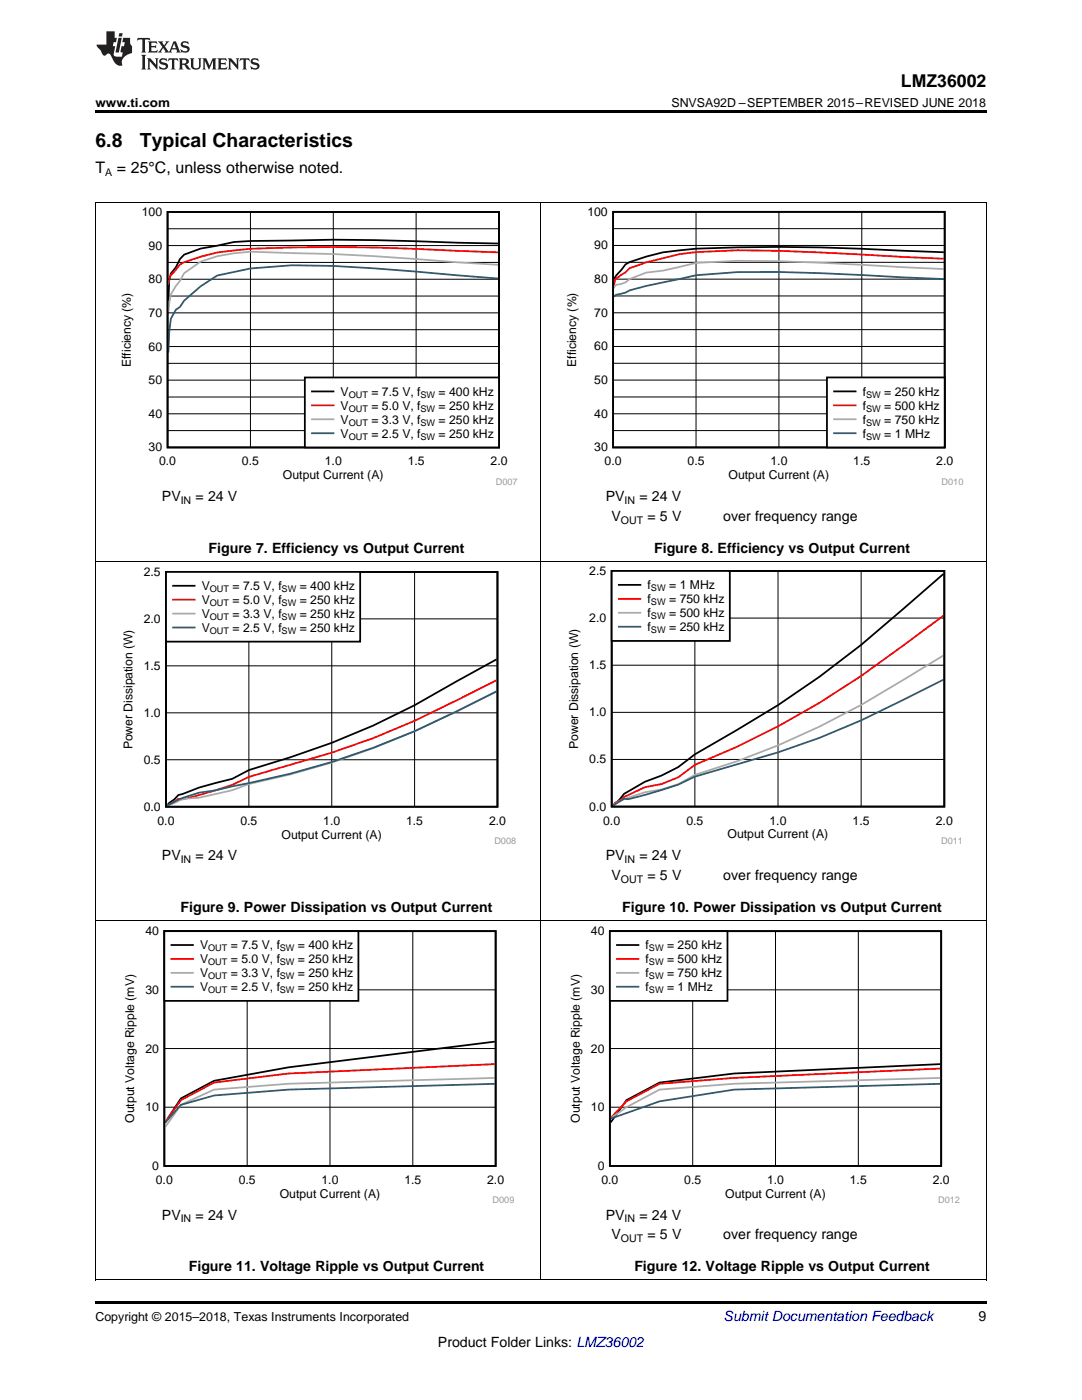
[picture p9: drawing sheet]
<svg xmlns="http://www.w3.org/2000/svg" width="216mm" height="279mm" viewBox="0 0 216 279" stroke-linecap="round" stroke-linejoin="round" font-family="sans-serif">
<path d="M19 255.4l.2 .1zM196.7 255.4l.1 .1zM19 259.7h177.8v.5h-177.8z" fill="#000"/>
<path d="M19.1 183.8v71.7M107.9 183.8v71.7M196.8 183.8v71.7M19 255.4h177.8" fill="none" stroke="#000" stroke-width=".2"/>
<path d="M24.4 184.9h78.2v55.2h-78.2z" fill-rule="evenodd" fill="#fff"/>
<path d="M32.8 185.8h66.1v46.9h-66.1zM98.7 207.9l-41.1 5.1-14.9 2.7-6.6 3.5-3.1 4.8" fill="none" stroke="#000" stroke-width=".35"/>
<path d="M32.8 197.5h66.1M49.3 185.8v46.9M65.8 185.8v46.9M82.4 185.8v46.9M32.8 209.3h66.1M32.8 221h66.1" fill="none" stroke="#000" stroke-width=".2"/>
<path d="M98.7 212.4l-41.1 1.8-14.9 1.9-6.6 3.5-3.1 4.4" fill="none" stroke="#f00" stroke-width=".35"/>
<path d="M98.7 215.1l-41.1 1.2-14.9 1.2-6.6 3-3.1 4.4" fill="none" stroke="#aaa" stroke-width=".35"/>
<path d="M98.7 216.3l-41.1 1.2-14.9 1.1-6.6 1.9-3.1 3.6" fill="none" stroke="#295c75" stroke-width=".35"/>
<path d="M32.8 185.8h38.7v13.9h-38.7z" fill-rule="evenodd" fill="#fff"/>
<path d="M32.8 185.8h38.7v13.9h-38.7zM34.2 188.6h4.3" fill="none" stroke="#000" stroke-width=".35"/>
<path d="M34.2 191.4h4.3" fill="none" stroke="#f00" stroke-width=".35"/>
<path d="M34.2 194.2h4.3" fill="none" stroke="#aaa" stroke-width=".35"/>
<path d="M34.2 196.9h4.3" fill="none" stroke="#295c75" stroke-width=".35"/>
<path d="M113.3 184.9h78.2v55.2h-78.2z" fill-rule="evenodd" fill="#fff"/>
<path d="M121.7 185.8h66.1v46.9h-66.1zM187.6 212.4l-41.1 1.8-14.9 1.9-6.6 3.5-3.1 4.4" fill="none" stroke="#000" stroke-width=".35"/>
<path d="M121.7 197.5h66.1M138.2 185.8v46.9M154.7 185.8v46.9M171.3 185.8v46.9M121.7 209.3h66.1M121.7 221h66.1" fill="none" stroke="#000" stroke-width=".2"/>
<path d="M187.6 213.2l-41.1 1.9-14.9 1.2-6.6 3.5-3.1 3.3" fill="none" stroke="#f00" stroke-width=".35"/>
<path d="M187.6 215.1l-41.1 1.2-14.9 1.2-6.6 3.5-3.1 2.2" fill="none" stroke="#aaa" stroke-width=".35"/>
<path d="M187.6 216.3l-41.1 1.2-14.9 2.3-9.7 3.4" fill="none" stroke="#295c75" stroke-width=".35"/>
<path d="M121.7 185.8h23.5v13.9h-23.5z" fill-rule="evenodd" fill="#fff"/>
<path d="M121.7 185.8h23.5v13.9h-23.5zM123.1 188.6h4.3" fill="none" stroke="#000" stroke-width=".35"/>
<path d="M123.1 191.4h4.3" fill="none" stroke="#f00" stroke-width=".35"/>
<path d="M123.1 194.2h4.3" fill="none" stroke="#aaa" stroke-width=".35"/>
<path d="M123.1 196.9h4.3" fill="none" stroke="#295c75" stroke-width=".35"/>
<path d="M19.1 112.1v71.7M107.9 112.1v71.7M196.8 112.1v71.7M19 183.7h177.8" fill="none" stroke="#000" stroke-width=".2"/>
<path d="M24.1 113.2h78.9v55.3h-78.9z" fill-rule="evenodd" fill="#fff"/>
<path d="M33.1 114.1h66.2v46.9h-66.2zM99.1 131.6l-8.1 4.4a149.2 149.2 0 0 1-33.1 15.1l-8.2 2.6-3.3 1.7-6.7 1.8-4.1 1.5-.8 .8-1.5 1.2" fill="none" stroke="#000" stroke-width=".35"/>
<path d="M49.7 114.1v46.9M66.2 114.1v46.9M82.7 114.1v46.9M33.1 132.9h66.2M33.1 123.5h66.2M33.1 151.6h66.2M33.1 142.3h66.2" fill="none" stroke="#000" stroke-width=".2"/>
<path d="M99.1 135.8l-8.1 4a154.5 154.5 0 0 1-33.1 12.8l-8.2 2.4-3.3 1.6-3.4 1.1-6.6 1.8-.8-.1-2.3 1.4" fill="none" stroke="#f00" stroke-width=".35"/>
<path d="M99.1 138l-8.1 4a161.2 161.2 0 0 1-41.3 14.5l-3.3 1.2-3.4 .8-3.3 .7-3.3 .2-3 1.4" fill="none" stroke="#aaa" stroke-width=".35"/>
<path d="M99.1 138l-8.1 4a163.5 163.5 0 0 1-44.6 14.9l-3.4 .8a20.4 20.4 0 0 0-9.7 3.1" fill="none" stroke="#295c75" stroke-width=".35"/>
<path d="M33.1 114.1h38.8v14h-38.8z" fill-rule="evenodd" fill="#fff"/>
<path d="M33.1 114.1h38.8v14h-38.8zM34.5 116.9h4.3" fill="none" stroke="#000" stroke-width=".35"/>
<path d="M34.5 119.7h4.3" fill="none" stroke="#f00" stroke-width=".35"/>
<path d="M34.5 122.5h4.3" fill="none" stroke="#aaa" stroke-width=".35"/>
<path d="M34.5 125.2h4.3" fill="none" stroke="#295c75" stroke-width=".35"/>
<path d="M113 113h78.9v55.5h-78.9z" fill-rule="evenodd" fill="#fff"/>
<path d="M122.1 113.9h66.3v47.1h-66.3zM188.2 114.5l-8.1 7.1a190.5 190.5 0 0 1-33.2 24.1l-8.2 4.8-3.4 2.6-3.3 1.7-3.3 1.2-4.2 2.4a8 8 0 0 1-2.2 2.4" fill="none" stroke="#000" stroke-width=".36"/>
<path d="M138.7 113.9v47.1M155.2 113.9v47.1M171.8 113.9v47.1M122.1 132.8h66.3M122.1 123.4h66.3M122.1 151.6h66.3M122.1 142.2h66.3" fill="none" stroke="#000" stroke-width=".2"/>
<path d="M188.2 122.9l-8.1 6a173.9 173.9 0 0 1-41.4 23.7l-3.4 2.5-3.3 1.4-3.3 .6-4.2 1.9-.8 .7-1 .5-.4 .6" fill="none" stroke="#f00" stroke-width=".36"/>
<path d="M188.2 130.8l-8.1 5a165.2 165.2 0 0 1-41.4 18.8l-3.4 1.9-3.3 1.1a19 19 0 0 0-9.7 3.2" fill="none" stroke="#aaa" stroke-width=".36"/>
<path d="M188.2 135.6l-8.1 4.1a155 155 0 0 1-33.2 12.9l-8.2 2.4-3.4 1.6-3.3 1.1-6.6 1.8-.9-.1-2.3 1.4" fill="none" stroke="#295c75" stroke-width=".36"/>
<path d="M122.1 113.9h23.5v14h-23.5z" fill-rule="evenodd" fill="#fff"/>
<path d="M122.1 113.9h23.5v14h-23.5zM123.5 116.7h4.3" fill="none" stroke="#000" stroke-width=".36"/>
<path d="M123.5 119.5h4.3" fill="none" stroke="#f00" stroke-width=".36"/>
<path d="M123.5 122.3h4.3" fill="none" stroke="#aaa" stroke-width=".36"/>
<path d="M123.5 125.1h4.3" fill="none" stroke="#295c75" stroke-width=".36"/>
<path d="M19.1 40.4v71.7M107.9 40.4v71.7M196.8 40.4v71.7M19 112.1h177.8" fill="none" stroke="#000" stroke-width=".2"/>
<path d="M23.7 41.3h79.6v55.5h-79.6z" fill-rule="evenodd" fill="#fff"/>
<path d="M33.4 42.3h66.2v47h-66.2zM99.4 48.6l-8.1-.2a467 467 0 0 0-44.6-.1l-6.7 1.3-3.3 1.2-.8 .9-.8 1.7-1 1.2-.3 1.3-.2 4.1" fill="none" stroke="#000" stroke-width=".35"/>
<g fill="none" stroke="#000" stroke-width=".2">
<path d="M33.4 59.1h66.2M33.4 55.7h66.2M33.4 52.4h66.2M33.4 49h66.2M33.4 45.7h66.2M50 42.3v47M66.5 42.3v47M83 42.3v47M33.4 79.2h66.2M33.4 75.9h66.2M33.4 72.5h66.2M33.4 69.2h66.2"/>
<path d="M33.4 65.8h66.2M33.4 62.4h66.2M33.4 85.9h66.2M33.4 82.6h66.2"/>
</g>
<path d="M99.4 50.4a665.5 665.5 0 0 0-41.2-1l-8.2 .3-3.3 .3a32.2 32.2 0 0 0-10.8 2.8l-2.1 2.6-.2 1.5" fill="none" stroke="#f00" stroke-width=".35"/>
<path d="M99.4 52.8l-8.1-.4a455.4 455.4 0 0 0-33.1-1.9l-8.2-.3-3.3 .3-3.3 .6-3.4 1.1-3.3 2.3-.8 1.6-.8 1-1 1.7-.5 3.4" fill="none" stroke="#aaa" stroke-width=".35"/>
<path d="M99.4 55.6l-8.1-.7a358.8 358.8 0 0 0-33.1-2l-8.2 .7-6.6 1.4-3.4 2.1-3.3 2.9-.8 1.3-.8 .5-1 1.8-.3 2.6-.2 4.2" fill="none" stroke="#295c75" stroke-width=".35"/>
<path d="M60.8 75.3h38.8v14h-38.8z" fill-rule="evenodd" fill="#fff"/>
<path d="M60.8 75.3h38.8v14h-38.8zM62.3 78.1h4.2" fill="none" stroke="#000" stroke-width=".35"/>
<path d="M62.3 80.9h4.2" fill="none" stroke="#f00" stroke-width=".35"/>
<path d="M62.3 83.7h4.2" fill="none" stroke="#aaa" stroke-width=".35"/>
<path d="M62.3 86.5h4.2" fill="none" stroke="#295c75" stroke-width=".35"/>
<path d="M112.6 41.3h79.6v55.5h-79.6z" fill-rule="evenodd" fill="#fff"/>
<path d="M122.3 42.3h66.2v47h-66.2zM188.3 50.3a665.8 665.8 0 0 0-41.1-.9l-8.3 .2-3.3 .4a32.2 32.2 0 0 0-10.8 2.8l-2.1 2.6-.2 1.5" fill="none" stroke="#000" stroke-width=".35"/>
<g fill="none" stroke="#000" stroke-width=".2">
<path d="M122.3 59.1h66.2M122.3 55.7h66.2M122.3 52.4h66.2M122.3 49h66.2M122.3 45.6h66.2M138.9 42.3v47M155.4 42.3v47M172 42.3v47M122.3 79.2h66.2M122.3 75.9h66.2M122.3 72.5h66.2M122.3 69.1h66.2"/>
<path d="M122.3 65.8h66.2M122.3 62.4h66.2M122.3 85.9h66.2M122.3 82.6h66.2"/>
</g>
<path d="M188.3 51.6l-8.1-.3a602.4 602.4 0 0 0-33-1.4l-8.3 .4-3.3 .4-6.6 1.7-3.4 1.1-.8 .8-2.1 1.6-.2 1.3" fill="none" stroke="#f00" stroke-width=".35"/>
<path d="M188.3 53.7l-8.1-.4a537.9 537.9 0 0 0-33-1.3l-8.3 .5-6.6 1.5-3.3 .4-3.4 1.3-.8 .7-1.8 .4-.3 .3-.2 .4" fill="none" stroke="#aaa" stroke-width=".35"/>
<path d="M188.3 55.7l-8.1-.3a441.1 441.1 0 0 0-33-1.1l-8.3 .6-9.9 2.2-3.4 .8-.8 .5-1.8 .4-.5 .4" fill="none" stroke="#295c75" stroke-width=".35"/>
<path d="M165 75.3h23.5v14h-23.5z" fill-rule="evenodd" fill="#fff"/>
<path d="M165 75.3h23.5v14h-23.5zM166.4 78.1h4.3" fill="none" stroke="#000" stroke-width=".35"/>
<path d="M166.4 80.9h4.3" fill="none" stroke="#f00" stroke-width=".35"/>
<path d="M166.4 83.7h4.3" fill="none" stroke="#aaa" stroke-width=".35"/>
<path d="M166.4 86.5h4.3" fill="none" stroke="#295c75" stroke-width=".35"/>
<path d="M19 40.4h177.8" fill="none" stroke="#000" stroke-width=".2"/>
<path d="M19 22h177.8v.5h-177.8z" fill="#000"/>
<g fill="#231f20">
<path d="M27.5 7.6l-.1 .5 .4-.2h.6v.1v2.1l-.2 .4h1l-.3-.4v-2.1l.1-.1h.5l.5 .2-.2-.5zM29.5 8.3l.2 .3v1.5l-.2 .4h1.8l.2-.6a1.04 1.04 0 0 1-1.3 .2v-.7h.6l.3 .2v-.6l-.3 .2h-.6v-.6l.8-.1 .4 .3-.2-.5zM31.5 8.3l.9 1.1-.9 1.1h.8l-.2-.2 .5-.7 .4 .7-.2 .2h1.5l-.1-.2 .1-.4h.9l.1 .4-.2 .2h1l-.3-.3-.7-1.9h-.5l-.9 2-.8-1 .9-1h-.8l.1 .3-.3 .5-.4-.6 .2-.2zM34.7 8.6l.4 1h-.7zM36.3 8.4a.63 .63 0 0 0-.2 .7 .63 .63 0 0 0 .6 .4l.6 .2 .1 .2a.75 .75 0 0 1-.7 .4 .75 .75 0 0 1-.6-.5l.1 .7 .1-.1a1.11 1.11 0 0 0 1.5-.6 1.13 1.13 0 0 0-1.2-.8l-.1-.4a1.04 1.04 0 0 1 1.2 .2l-.2-.5-.1 .1-.5-.2zM28.2 10.9l.2 .4v2.2l-.2 .4h1l-.3-.4v-2.2l.3-.4zM29.3 11.6l.3 .4v1.5l-.3 .4h.8l-.2-.4v-1.3l1.5 1.7v-1.9l.2-.4h-.7l.2 .4v.9l-1.1-1.3zM32 11.8a.62 .62 0 0 0-.2 .7 .62 .62 0 0 0 .6 .4l.6 .1 .1 .3a.76 .76 0 0 1-.7 .3 .76 .76 0 0 1-.6-.4l.1 .7 .1-.1a1.11 1.11 0 0 0 1.5-.6 1.13 1.13 0 0 0-1.2-.8l-.1-.4a1.04 1.04 0 0 1 1.2 .2l-.2-.6-.1 .1-.5-.1zM33.7 11.6l-.2 .6a.61 .61 0 0 1 .8-.3v1.6l-.2 .4h.9l-.2-.4v-1.6a.63 .63 0 0 1 .8 .3l-.2-.6zM35.6 11.6l.3 .4v1.5l-.3 .4h1l-.2-.2v-.8l.5 .2a.76 .76 0 0 0 1.2 .7l-1-1a.58 .58 0 0 0 .6-.5 .58 .58 0 0 0-.5-.6zM36.4 11.9h.1a.45 .45 0 0 1 .5 .1 .45 .45 0 0 1 .1 .5l-.7 .2zM37.9 11.6l.2 .2a2.17 2.17 0 0 0 .3 1.9 .99 .99 0 0 0 1.6-.6v-1.1l.2-.4h-.7l.2 .2a1.92 1.92 0 0 1-.2 1.8 .6 .6 0 0 1-.9-.5v-1.1l.2-.4zM40.4 11.6l.2 .4v1.5l-.2 .4h.7l-.2-.4v-1.4l.8 1.8 .8-1.8v1.4l-.2 .4h.9l-.2-.4v-1.5l.2-.4h-.8l-.6 1.5-.6-1.5zM43.4 11.6l.2 .4v1.5l-.2 .4h1.8l.2-.6a1.04 1.04 0 0 1-1.3 .1v-.6h.5l.4 .2v-.6l-.4 .2h-.5v-.7h.8l.3 .3-.1-.6zM45.5 11.6l.2 .4v1.5l-.2 .4h.7l-.2-.4v-1.3l1.5 1.7v-1.9l.2-.4h-.7l.2 .4v.9l-1.1-1.3zM47.9 11.6l-.1 .6a.61 .61 0 0 1 .8-.3v1.6l-.3 .4h1l-.3-.4 .1-1.6a.63 .63 0 0 1 .7 .3l-.1-.6zM50.2 11.8a.62 .62 0 0 0-.2 .7 .62 .62 0 0 0 .6 .4l.6 .1 .2 .3a.76 .76 0 0 1-.8 .3 .76 .76 0 0 1-.6-.4l.1 .7 .2-.1a1.11 1.11 0 0 0 1.5-.6 1.13 1.13 0 0 0-1.3-.8l-.1-.4a1.04 1.04 0 0 1 1.2 .2l-.1-.6-.2 .1-.5-.1z"/>
<path d="M21.2 6.3v2.6h-1.9l.1 .4 .7 .9a.91 .91 0 0 0 1 .8 .56 .56 0 0 1 .5-.3 .56 .56 0 0 1 .5 .3l.4 .8a1.53 1.53 0 0 0 1.9 1.2 1.54 1.54 0 0 1 1-2.1l.9-.3v-1.4a1.52 1.52 0 0 1-.3-1.6h-1.4l-.2 .8h.5l-.2 .8h-.4l-.2 1v.2l.4 .1-.2 .8a1.93 1.93 0 0 1-1.6-.3l.3-1.8h-.5l.2-.8h.4l.2-.8h-.4v-1.3zM23.6 7.6l-.6 2.9h.7l.6-2.9zM23.8 6.6l-.1 .7h.6l.2-.7z"/>
</g>
<g font-size="3.9">
<text x="19" y="29.3">6.8</text>
<text x="27.9" y="29.3">Typical Characteristics</text>
</g>
<text font-size="3.5" x="179.8" y="17.3">LMZ36002</text>
<g font-size="3.2">
<text x="19" y="34.4">T</text>
<text x="23.3" y="34.4">= 25°C, unless otherwise noted.</text>
</g>
<g font-size="2.8">
<text x="32.3" y="100">PV</text>
<text x="39" y="100">= 24 V</text>
<text x="120.9" y="100">PV</text>
<text x="127.6" y="100">= 24 V</text>
<text x="122" y="104">V</text>
<text x="129.2" y="104">= 5 V</text>
<text x="144.3" y="104">over frequency range</text>
<text x="41.6" y="110.3">Figure 7. Efficiency vs Output Current</text>
<text x="130.5" y="110.3">Figure 8. Efficiency vs Output Current</text>
<text x="32.3" y="171.7">PV</text>
<text x="39" y="171.7">= 24 V</text>
<text x="120.9" y="171.7">PV</text>
<text x="127.6" y="171.7">= 24 V</text>
<text x="122" y="175.7">V</text>
<text x="129.2" y="175.7">= 5 V</text>
<text x="144.3" y="175.7">over frequency range</text>
<text x="36" y="182">Figure 9. Power Dissipation vs Output Current</text>
<text x="124.1" y="182">Figure 10. Power Dissipation vs Output Current</text>
<text x="32.3" y="243.4">PV</text>
<text x="39" y="243.4">= 24 V</text>
<text x="120.9" y="243.4">PV</text>
<text x="127.6" y="243.4">= 24 V</text>
<text x="122" y="247.4">V</text>
<text x="129.2" y="247.4">= 5 V</text>
<text x="144.3" y="247.4">over frequency range</text>
<text x="37.7" y="253.7">Figure 11. Voltage Ripple vs Output Current</text>
<text x="126.6" y="253.7">Figure 12. Voltage Ripple vs Output Current</text>
<text x="195.3" y="263.6">9</text>
<text x="87.4" y="268.9">Product Folder Links: LMZ36002</text>
</g>
<text font-size="2.8" fill="#0000c8" x="144.4" y="263.6">Submit Documentation Feedback</text>
<g font-size="2.5">
<text x="19" y="21.4">www.ti.com</text>
<text x="134" y="21.4">SNVSA92D –SEPTEMBER 2015–REVISED JUNE 2018</text>
<text x="19" y="263.6">Copyright © 2015–2018, Texas Instruments Incorporated</text>
</g>
<g font-size="2.4">
<text x="28.3" y="43.1">100</text>
<text x="117.2" y="43.1">100</text>
<text x="29.7" y="49.8">90</text>
<text x="118.6" y="49.8">90</text>
<text x="29.7" y="56.5">80</text>
<text x="118.6" y="56.5">80</text>
<text x="29.7" y="63.2">70</text>
<text x="118.6" y="63.2">70</text>
<text x="29.7" y="70">60</text>
<text x="118.6" y="69.9">60</text>
<text x="26.1" y="73.3" transform="rotate(-90 26.1 73.3)">Efficiency (%)</text>
<text x="29.7" y="76.7">50</text>
<text x="115" y="73.2" transform="rotate(-90 115 73.2)">Efficiency (%)</text>
<text x="118.6" y="76.7">50</text>
<text x="29.7" y="83.4">40</text>
<text x="68" y="79">V</text>
<text x="68" y="81.8">V</text>
<text x="74.1" y="79">= 7.5 V, f</text>
<text x="74.1" y="81.8">= 5.0 V, f</text>
<text x="87.5" y="79">= 400 kHz</text>
<text x="87.5" y="81.8">= 250 kHz</text>
<text x="118.6" y="83.4">40</text>
<text x="172.1" y="79">f</text>
<text x="172.1" y="81.8">f</text>
<text x="176.4" y="79">= 250 kHz</text>
<text x="176.4" y="81.8">= 500 kHz</text>
<text x="68" y="84.5">V</text>
<text x="68" y="87.3">V</text>
<text x="74.1" y="84.5">= 3.3 V, f</text>
<text x="74.1" y="87.3">= 2.5 V, f</text>
<text x="87.5" y="84.5">= 250 kHz</text>
<text x="87.5" y="87.3">= 250 kHz</text>
<text x="172.1" y="84.5">f</text>
<text x="172.1" y="87.3">f</text>
<text x="176.4" y="84.5">= 750 kHz</text>
<text x="176.4" y="87.3">= 1 MHz</text>
<text x="29.7" y="90.1">30</text>
<text x="31.7" y="92.9">0.0</text>
<text x="48.3" y="92.9">0.5</text>
<text x="56.5" y="95.7">Output Current (A)</text>
<text x="64.8" y="92.9">1.0</text>
<text x="81.3" y="92.9">1.5</text>
<text x="97.9" y="92.9">2.0</text>
<text x="118.6" y="90.1">30</text>
<text x="120.6" y="92.9">0.0</text>
<text x="137.2" y="92.9">0.5</text>
<text x="145.4" y="95.7">Output Current (A)</text>
<text x="153.7" y="92.9">1.0</text>
<text x="170.3" y="92.9">1.5</text>
<text x="186.8" y="92.9">2.0</text>
<text x="28.7" y="114.9">2.5</text>
<text x="40.3" y="117.8">V</text>
<text x="46.4" y="117.8">= 7.5 V, f</text>
<text x="59.8" y="117.8">= 400 kHz</text>
<text x="117.6" y="114.7">2.5</text>
<text x="129.2" y="117.6">f</text>
<text x="133.5" y="117.6">= 1 MHz</text>
<text x="28.7" y="124.3">2.0</text>
<text x="40.3" y="120.6">V</text>
<text x="40.3" y="123.3">V</text>
<text x="46.4" y="120.6">= 5.0 V, f</text>
<text x="46.4" y="123.3">= 3.3 V, f</text>
<text x="59.8" y="120.6">= 250 kHz</text>
<text x="59.8" y="123.3">= 250 kHz</text>
<text x="117.6" y="124.2">2.0</text>
<text x="129.2" y="120.4">f</text>
<text x="129.2" y="123.2">f</text>
<text x="129.2" y="126">f</text>
<text x="133.5" y="120.4">= 750 kHz</text>
<text x="133.5" y="123.2">= 500 kHz</text>
<text x="133.5" y="126">= 250 kHz</text>
<text x="40.3" y="126.1">V</text>
<text x="46.4" y="126.1">= 2.5 V, f</text>
<text x="59.8" y="126.1">= 250 kHz</text>
<text x="28.7" y="133.7">1.5</text>
<text x="117.6" y="133.6">1.5</text>
<text x="28.7" y="143.1">1.0</text>
<text x="117.6" y="143">1.0</text>
<text x="26.4" y="149.6" transform="rotate(-90 26.4 149.6)">Power Dissipation (W)</text>
<text x="115.3" y="149.5" transform="rotate(-90 115.3 149.5)">Power Dissipation (W)</text>
<text x="28.7" y="152.4">0.5</text>
<text x="117.6" y="152.4">0.5</text>
<text x="28.7" y="161.8">0.0</text>
<text x="117.6" y="161.8">0.0</text>
<text x="31.4" y="164.6">0.0</text>
<text x="48" y="164.6">0.5</text>
<text x="56.2" y="167.3">Output Current (A)</text>
<text x="64.5" y="164.6">1.0</text>
<text x="81" y="164.6">1.5</text>
<text x="97.6" y="164.6">2.0</text>
<text x="120.4" y="164.6">0.0</text>
<text x="137" y="164.6">0.5</text>
<text x="145.2" y="167.3">Output Current (A)</text>
<text x="153.5" y="164.6">1.0</text>
<text x="170.1" y="164.6">1.5</text>
<text x="186.7" y="164.6">2.0</text>
<text x="29" y="186.6">40</text>
<text x="39.9" y="189.5">V</text>
<text x="46.1" y="189.5">= 7.5 V, f</text>
<text x="59.5" y="189.5">= 400 kHz</text>
<text x="117.9" y="186.6">40</text>
<text x="128.8" y="189.5">f</text>
<text x="133.1" y="189.5">= 250 kHz</text>
<text x="39.9" y="192.2">V</text>
<text x="39.9" y="195">V</text>
<text x="39.9" y="197.8">V</text>
<text x="46.1" y="192.2">= 5.0 V, f</text>
<text x="46.1" y="195">= 3.3 V, f</text>
<text x="46.1" y="197.8">= 2.5 V, f</text>
<text x="59.5" y="192.2">= 250 kHz</text>
<text x="59.5" y="195">= 250 kHz</text>
<text x="59.5" y="197.8">= 250 kHz</text>
<text x="128.8" y="192.2">f</text>
<text x="128.8" y="195">f</text>
<text x="128.8" y="197.8">f</text>
<text x="133.1" y="192.2">= 500 kHz</text>
<text x="133.1" y="195">= 750 kHz</text>
<text x="133.1" y="197.8">= 1 MHz</text>
<text x="29" y="198.3">30</text>
<text x="117.9" y="198.3">30</text>
<text x="29" y="210.1">20</text>
<text x="117.9" y="210.1">20</text>
<text x="29" y="221.8">10</text>
<text x="117.9" y="221.8">10</text>
<text x="26.8" y="224.1" transform="rotate(-90 26.8 224.1)">Output Voltage Ripple (mV)</text>
<text x="115.7" y="224.1" transform="rotate(-90 115.7 224.1)">Output Voltage Ripple (mV)</text>
<text x="30.4" y="233.5">0</text>
<text x="119.3" y="233.5">0</text>
<text x="31.1" y="236.3">0.0</text>
<text x="47.6" y="236.3">0.5</text>
<text x="55.8" y="239">Output Current (A)</text>
<text x="64.2" y="236.3">1.0</text>
<text x="80.7" y="236.3">1.5</text>
<text x="97.2" y="236.3">2.0</text>
<text x="120" y="236.3">0.0</text>
<text x="136.5" y="236.3">0.5</text>
<text x="144.7" y="239">Output Current (A)</text>
<text x="153.1" y="236.3">1.0</text>
<text x="169.6" y="236.3">1.5</text>
<text x="186.1" y="236.3">2.0</text>
</g>
<g font-size="2.1">
<text x="21" y="35.1">A</text>
<text x="36.1" y="100.6">IN</text>
<text x="124.6" y="100.6">IN</text>
<text x="123.9" y="104.6">OUT</text>
<text x="36.1" y="172.3">IN</text>
<text x="124.6" y="172.3">IN</text>
<text x="123.9" y="176.2">OUT</text>
<text x="36.1" y="243.9">IN</text>
<text x="124.6" y="243.9">IN</text>
<text x="123.9" y="247.9">OUT</text>
</g>
<g font-size="1.8">
<text x="69.6" y="79.4">OUT</text>
<text x="69.6" y="82.2">OUT</text>
<text x="83.9" y="79.4">SW</text>
<text x="83.9" y="82.2">SW</text>
<text x="172.8" y="79.4">SW</text>
<text x="172.8" y="82.2">SW</text>
<text x="69.6" y="85">OUT</text>
<text x="69.6" y="87.7">OUT</text>
<text x="83.9" y="85">SW</text>
<text x="83.9" y="87.7">SW</text>
<text x="172.8" y="85">SW</text>
<text x="172.8" y="87.7">SW</text>
<text x="41.9" y="118.2">OUT</text>
<text x="56.2" y="118.2">SW</text>
<text x="129.9" y="118">SW</text>
<text x="41.9" y="121">OUT</text>
<text x="41.9" y="123.7">OUT</text>
<text x="56.2" y="121">SW</text>
<text x="56.2" y="123.7">SW</text>
<text x="129.9" y="120.8">SW</text>
<text x="129.9" y="123.6">SW</text>
<text x="41.9" y="126.5">OUT</text>
<text x="56.2" y="126.5">SW</text>
<text x="129.9" y="126.4">SW</text>
<text x="41.5" y="189.9">OUT</text>
<text x="55.8" y="189.9">SW</text>
<text x="129.5" y="189.9">SW</text>
<text x="41.5" y="192.7">OUT</text>
<text x="41.5" y="195.4">OUT</text>
<text x="55.8" y="192.7">SW</text>
<text x="55.8" y="195.4">SW</text>
<text x="129.5" y="192.7">SW</text>
<text x="129.5" y="195.4">SW</text>
<text x="41.5" y="198.2">OUT</text>
<text x="55.8" y="198.2">SW</text>
<text x="129.5" y="198.2">SW</text>
</g>
<g font-size="1.8" fill="#999">
<text x="99" y="96.7">D007</text>
<text x="187.9" y="96.7">D010</text>
<text x="98.7" y="168.4">D008</text>
<text x="187.8" y="168.4">D011</text>
<text x="98.3" y="240.1">D009</text>
<text x="187.2" y="240.1">D012</text>
</g>
</svg>
